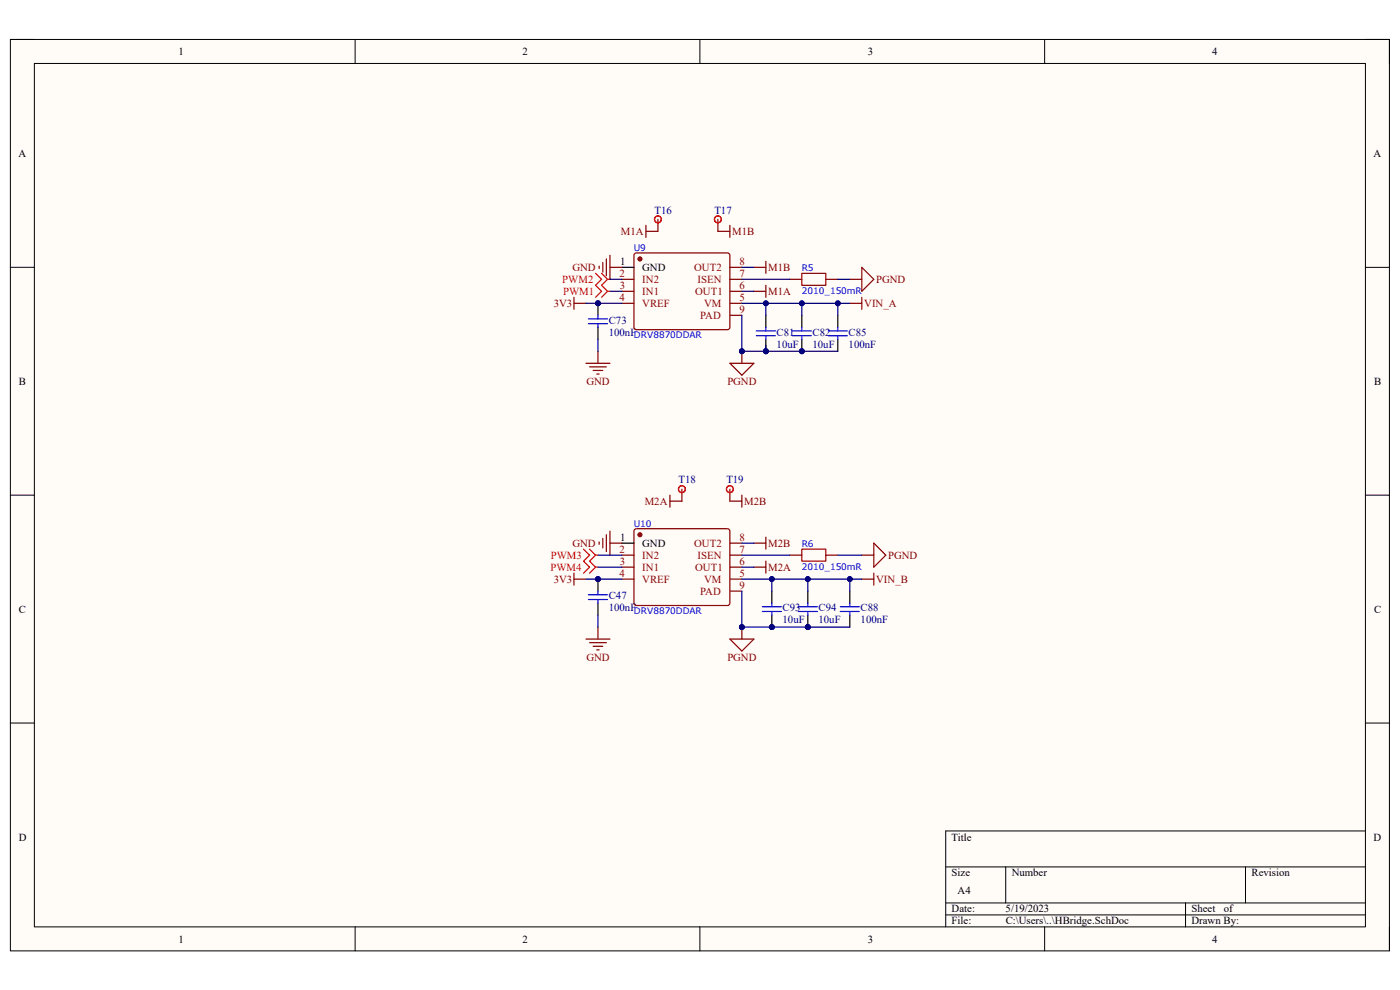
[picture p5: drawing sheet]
<svg xmlns="http://www.w3.org/2000/svg" width="297mm" height="210mm" viewBox="0 0 297 210" stroke-linecap="round" stroke-linejoin="round" font-family="sans-serif">
<path d="M2.2 8.4h292.6v193.3h-292.6z" fill-rule="evenodd" fill="#fffcf8"/>
<path d="M2.2 8.4h292.6v193.3h-292.6z" fill="none" stroke="#000" stroke-width=".21"/>
<path d="M7.3 13.5h282.4v183.1h-282.4z" fill-rule="evenodd" fill="#fffcf8"/>
<g fill="none" stroke="#000" stroke-width=".21">
<path d="M2.2 8.4h5.1M7.3 13.5h282.4v183.1h-282.4zM75.3 8.4v5.1M148.5 8.4v5.1M221.6 8.4v5.1M289.7 8.4h5.1v5.1M2.2 56.7h5.1M289.7 56.7h5.1M2.2 105h5.1M289.7 105.1h5.1M2.2 153.4h5.1M289.7 153.4h5.1"/>
<path d="M289.7 176.3h-89.1v20.3M75.3 196.6v5.1M148.5 196.6v5.1M200.6 183.9h89.1M200.6 191.5h89.1M200.6 194.1h89.1M213.4 183.9v7.6M221.6 196.6v5.1M251.5 191.5v5.1M264.2 183.9v7.6M294.8 196.6v5.1"/>
</g>
<path d="M137 47.8v2.6M137 49.1h2.6M152.3 49.1h2.5M154.8 47.8v2.6" fill="none" stroke="#800000" stroke-width=".25"/>
<path d="M126.3 58l1.3 1.3-1.3 1.2 1.3 1.3-1.3 1.3M127.6 58l1.3 1.3M128.9 59.3l-1.3 1.2 1.3 1.3M128.9 59.3h.5M128.9 61.8l-1.3 1.3M128.9 61.8h.5" fill="none" stroke="#f00" stroke-width=".25"/>
<circle cx="170.1" cy="74.5" r=".51" fill="#000080"/>
<circle cx="170.1" cy="74.5" r=".51" fill="none" stroke="#000080" stroke-width=".21"/>
<path d="M170.1 72v2.5" fill="none" stroke="#000" stroke-width=".25"/>
<circle cx="170.1" cy="74.5" r=".51" fill="#000080"/>
<circle cx="170.1" cy="74.5" r=".51" fill="none" stroke="#000080" stroke-width=".21"/>
<path d="M170.1 66.9v2.5" fill="none" stroke="#000" stroke-width=".25"/>
<path d="M168.1 70.2h4M168.1 71.2h4M170.1 69.4v.8M170.1 71.2v.8" fill="none" stroke="#00f" stroke-width=".25"/>
<circle cx="162.5" cy="74.5" r=".51" fill="#000080"/>
<circle cx="162.5" cy="74.5" r=".51" fill="none" stroke="#000080" stroke-width=".21"/>
<path d="M162.5 72v2.5" fill="none" stroke="#000" stroke-width=".25"/>
<circle cx="162.5" cy="74.5" r=".51" fill="#000080"/>
<circle cx="162.5" cy="74.5" r=".51" fill="none" stroke="#000080" stroke-width=".21"/>
<path d="M162.5 66.9v2.5" fill="none" stroke="#000" stroke-width=".25"/>
<path d="M160.4 70.2h4.1M160.4 71.2h4.1M162.5 69.4v.8M162.5 71.2v.8" fill="none" stroke="#00f" stroke-width=".25"/>
<path d="M127.1 115v.5M127.9 114.2v2M128.6 113.4v3.6M129.4 112.7v5.1M129.4 115.2h2.5M162.5 119v2.6M159.9 120.3h2.6" fill="none" stroke="#800000" stroke-width=".25"/>
<circle cx="171.4" cy="133" r=".51" fill="#000080"/>
<circle cx="171.4" cy="133" r=".51" fill="none" stroke="#000080" stroke-width=".21"/>
<path d="M171.4 130.5v2.5" fill="none" stroke="#000" stroke-width=".25"/>
<circle cx="171.4" cy="133" r=".51" fill="#000080"/>
<circle cx="171.4" cy="133" r=".51" fill="none" stroke="#000080" stroke-width=".21"/>
<path d="M171.4 125.4v2.5" fill="none" stroke="#000" stroke-width=".25"/>
<path d="M169.3 128.7h4.1M169.3 129.7h4.1M171.4 127.9v.8M171.4 129.7v.8" fill="none" stroke="#00f" stroke-width=".25"/>
<circle cx="163.7" cy="133" r=".51" fill="#000080"/>
<circle cx="163.7" cy="133" r=".51" fill="none" stroke="#000080" stroke-width=".21"/>
<path d="M163.7 130.5v2.5" fill="none" stroke="#000" stroke-width=".25"/>
<circle cx="163.7" cy="133" r=".51" fill="#000080"/>
<circle cx="163.7" cy="133" r=".51" fill="none" stroke="#000080" stroke-width=".21"/>
<path d="M163.7 125.4v2.5" fill="none" stroke="#000" stroke-width=".25"/>
<path d="M161.7 128.7h4.1M161.7 129.7h4.1M163.7 127.9v.8M163.7 129.7v.8" fill="none" stroke="#00f" stroke-width=".25"/>
<path d="M154.8 135.6h5.1l-2.5 2.5zM157.4 133v2.6" fill="none" stroke="#800000" stroke-width=".25"/>
<circle cx="157.4" cy="133" r=".51" fill="#000080"/>
<circle cx="157.4" cy="133" r=".51" fill="none" stroke="#000080" stroke-width=".21"/>
<path d="M180.3 125.4v2.5M180.3 130.5v2.5" fill="none" stroke="#000" stroke-width=".25"/>
<path d="M178.3 128.7h4M178.3 129.7h4M180.3 127.9v.8M180.3 129.7v.8" fill="none" stroke="#00f" stroke-width=".25"/>
<circle cx="126.9" cy="64.3" r=".51" fill="#000080"/>
<circle cx="126.9" cy="64.3" r=".51" fill="none" stroke="#000080" stroke-width=".21"/>
<path d="M126.9 64.3v2.6M126.9 69.4v2.6" fill="none" stroke="#000" stroke-width=".25"/>
<circle cx="126.9" cy="64.3" r=".51" fill="#000080"/>
<circle cx="126.9" cy="64.3" r=".51" fill="none" stroke="#000080" stroke-width=".21"/>
<path d="M124.8 67.6h4.1M124.8 68.7h4.1M126.9 66.9v.7M126.9 68.7v.7M175.7 70.2h4.1M175.7 71.2h4.1M177.7 69.4v.8M177.7 71.2v.8" fill="none" stroke="#00f" stroke-width=".25"/>
<path d="M177.7 66.9v2.5M177.7 72v2.5" fill="none" stroke="#000" stroke-width=".25"/>
<path d="M159.9 56.7h2.6M162.5 55.4v2.6M159.9 61.8h2.6M162.5 60.5v2.6M142.1 105v2.6M142.1 106.3h2.6M154.8 106.3h2.6M157.4 105v2.6" fill="none" stroke="#800000" stroke-width=".25"/>
<path d="M139.6 46.5v2.6M152.3 46.5v2.6M144.7 103.8v2.5M154.8 103.8v2.5" fill="none" stroke="#800" stroke-width=".25"/>
<g fill="none" stroke="#f00" stroke-width=".25">
<circle cx="139.6" cy="46.5" r=".73"/>
<circle cx="152.3" cy="46.5" r=".73"/>
<circle cx="144.7" cy="103.8" r=".73"/>
<circle cx="154.8" cy="103.8" r=".73"/>
</g>
<circle cx="135.8" cy="54.9" r=".38" fill="#800"/>
<g fill="none" stroke="#800" stroke-width=".25">
<path d="M134.7 53.7h19.9l.2 .5v15.5l-.5 .2h-19.6l-.2-.5v-15.2z"/>
<circle cx="135.8" cy="54.9" r=".38"/>
</g>
<circle cx="135.8" cy="54.9" r=".38" fill="#800"/>
<g fill="none" stroke="#800" stroke-width=".25">
<path d="M131.9 59.3h2.6M154.8 59.3h2.6M154.8 56.7h2.6M131.9 61.8h2.6M131.9 64.3h2.6M154.8 61.8h2.6M154.8 64.3h2.6M154.8 66.9h2.6"/>
<circle cx="135.8" cy="54.9" r=".38"/>
</g>
<path d="M131.9 56.7h2.6" fill="none" stroke="#000" stroke-width=".25"/>
<path d="M127.1 56.5v.5M127.9 55.7v2M128.6 54.9v3.6M129.4 54.2v5.1M129.4 56.7h2.5M154.8 77.1h5.1l-2.5 2.5zM157.4 74.5v2.6" fill="none" stroke="#800000" stroke-width=".25"/>
<circle cx="157.4" cy="74.5" r=".51" fill="#000080"/>
<circle cx="157.4" cy="74.5" r=".51" fill="none" stroke="#000080" stroke-width=".21"/>
<path d="M121.8 63.1v2.5M121.8 64.3h2.5M124.3 77.1h5.1M125.1 77.8h3.5M125.8 78.6h2.1M126.6 79.3h.5M126.9 74.5v2.6M180.3 64.3h2.5M182.8 63.1v2.5" fill="none" stroke="#800000" stroke-width=".25"/>
<circle cx="135.8" cy="113.4" r=".38" fill="#800"/>
<g fill="none" stroke="#800" stroke-width=".25">
<path d="M134.7 112.2h19.9l.2 .5v15.5l-.5 .2h-19.6l-.2-.5v-15.2z"/>
<circle cx="135.8" cy="113.4" r=".38"/>
</g>
<circle cx="135.8" cy="113.4" r=".38" fill="#800"/>
<g fill="none" stroke="#800" stroke-width=".25">
<path d="M131.9 117.8h2.6M154.8 117.8h2.6M154.8 115.2h2.6M131.9 120.3h2.6M131.9 122.9h2.6M154.8 120.3h2.6M154.8 122.9h2.6M154.8 125.4h2.6"/>
<circle cx="135.8" cy="113.4" r=".38"/>
</g>
<path d="M131.9 115.2h2.6" fill="none" stroke="#000" stroke-width=".25"/>
<path d="M123.8 116.5l1.3 1.3-1.3 1.2 1.3 1.3-1.3 1.3M125.1 116.5l1.2 1.3M126.3 117.8l-1.2 1.2 1.2 1.3M126.3 117.8h.6M126.3 120.3l-1.2 1.3M126.3 120.3h.6" fill="none" stroke="#f00" stroke-width=".25"/>
<path d="M121.8 121.6v2.5M121.8 122.9h2.5" fill="none" stroke="#800000" stroke-width=".25"/>
<circle cx="126.9" cy="122.9" r=".51" fill="#000080"/>
<circle cx="126.9" cy="122.9" r=".51" fill="none" stroke="#000080" stroke-width=".21"/>
<path d="M126.9 122.9v2.5M126.9 127.9v2.6" fill="none" stroke="#000" stroke-width=".25"/>
<circle cx="126.9" cy="122.9" r=".51" fill="#000080"/>
<circle cx="126.9" cy="122.9" r=".51" fill="none" stroke="#000080" stroke-width=".21"/>
<path d="M124.8 126.2h4.1M124.8 127.2h4.1M126.9 125.4v.8M126.9 127.2v.7" fill="none" stroke="#00f" stroke-width=".25"/>
<g fill="none" stroke="#800000" stroke-width=".25">
<path d="M180.3 59.3h2.5M182.8 56.7l2.6 2.6-2.6 2.5zM159.9 115.2h2.6M162.5 114v2.5M182.8 117.8h2.6M185.4 115.2l2.5 2.6-2.5 2.5zM124.3 135.6h5.1M125.1 136.3h3.5M125.8 137.1h2.1M126.6 137.9h.5M126.9 133v2.6M182.8 122.9h2.6"/>
<path d="M185.4 121.6v2.5"/>
</g>
<path d="M170.1 58h5.1v2.5h-5.1zM170.1 116.5h5.1v2.5h-5.1z" fill="none" stroke="#a00000" stroke-width=".25"/>
<path d="M167.6 59.3h2.5M175.2 59.3h2.5M167.6 117.8h2.5M175.2 117.8h2.5" fill="none" stroke="#800" stroke-width=".25"/>
<path d="M129.4 59.3h2.5M157.4 56.7h2.5M124.3 64.3h7.6M129.4 61.8h2.5M157.4 61.8h2.5" fill="none" stroke="#000080" stroke-width=".25"/>
<circle cx="126.9" cy="64.3" r=".51" fill="#000080"/>
<circle cx="126.9" cy="64.3" r=".51" fill="none" stroke="#000080" stroke-width=".21"/>
<path d="M126.9 72v2.5M126.9 117.8h5M124.3 122.9h7.6M126.9 120.3h5" fill="none" stroke="#000080" stroke-width=".25"/>
<circle cx="126.9" cy="122.9" r=".51" fill="#000080"/>
<circle cx="126.9" cy="122.9" r=".51" fill="none" stroke="#000080" stroke-width=".21"/>
<path d="M157.4 115.2h2.5M157.4 120.3h2.5M157.4 125.4v7.6" fill="none" stroke="#000080" stroke-width=".25"/>
<circle cx="157.4" cy="133" r=".51" fill="#000080"/>
<circle cx="157.4" cy="133" r=".51" fill="none" stroke="#000080" stroke-width=".21"/>
<path d="M126.9 130.5v2.5M157.4 133h14" fill="none" stroke="#000080" stroke-width=".25"/>
<circle cx="157.4" cy="133" r=".51" fill="#000080"/>
<circle cx="157.4" cy="133" r=".51" fill="none" stroke="#000080" stroke-width=".21"/>
<circle cx="163.7" cy="133" r=".51" fill="#000080"/>
<circle cx="163.7" cy="133" r=".51" fill="none" stroke="#000080" stroke-width=".21"/>
<circle cx="171.4" cy="133" r=".51" fill="#000080"/>
<circle cx="171.4" cy="133" r=".51" fill="none" stroke="#000080" stroke-width=".21"/>
<path d="M157.4 122.9h6.3" fill="none" stroke="#000080" stroke-width=".25"/>
<circle cx="163.7" cy="122.9" r=".51" fill="#000080"/>
<circle cx="163.7" cy="122.9" r=".51" fill="none" stroke="#000080" stroke-width=".21"/>
<path d="M163.7 125.4v-2.5h7.7v2.5" fill="none" stroke="#000080" stroke-width=".25"/>
<circle cx="163.7" cy="122.9" r=".51" fill="#000080"/>
<circle cx="163.7" cy="122.9" r=".51" fill="none" stroke="#000080" stroke-width=".21"/>
<circle cx="171.4" cy="122.9" r=".51" fill="#000080"/>
<circle cx="171.4" cy="122.9" r=".51" fill="none" stroke="#000080" stroke-width=".21"/>
<path d="M171.4 133h8.9" fill="none" stroke="#000080" stroke-width=".25"/>
<circle cx="171.4" cy="133" r=".51" fill="#000080"/>
<circle cx="171.4" cy="133" r=".51" fill="none" stroke="#000080" stroke-width=".21"/>
<path d="M180.3 122.9v2.5" fill="none" stroke="#000080" stroke-width=".25"/>
<circle cx="180.3" cy="122.9" r=".51" fill="#000080"/>
<circle cx="180.3" cy="122.9" r=".51" fill="none" stroke="#000080" stroke-width=".21"/>
<path d="M157.4 66.9v7.6" fill="none" stroke="#000080" stroke-width=".25"/>
<circle cx="157.4" cy="74.5" r=".51" fill="#000080"/>
<circle cx="157.4" cy="74.5" r=".51" fill="none" stroke="#000080" stroke-width=".21"/>
<path d="M162.5 73.2v1.3" fill="none" stroke="#000080" stroke-width=".25"/>
<circle cx="162.5" cy="74.5" r=".51" fill="#000080"/>
<circle cx="162.5" cy="74.5" r=".51" fill="none" stroke="#000080" stroke-width=".21"/>
<path d="M162.5 64.3v2.6" fill="none" stroke="#000080" stroke-width=".25"/>
<circle cx="162.5" cy="64.3" r=".51" fill="#000080"/>
<circle cx="162.5" cy="64.3" r=".51" fill="none" stroke="#000080" stroke-width=".21"/>
<path d="M170.1 64.3v2.6" fill="none" stroke="#000080" stroke-width=".25"/>
<circle cx="170.1" cy="64.3" r=".51" fill="#000080"/>
<circle cx="170.1" cy="64.3" r=".51" fill="none" stroke="#000080" stroke-width=".21"/>
<path d="M177.7 64.3v2.6" fill="none" stroke="#000080" stroke-width=".25"/>
<circle cx="177.7" cy="64.3" r=".51" fill="#000080"/>
<circle cx="177.7" cy="64.3" r=".51" fill="none" stroke="#000080" stroke-width=".21"/>
<path d="M157.4 74.5h20.3" fill="none" stroke="#000080" stroke-width=".25"/>
<circle cx="170.1" cy="74.5" r=".51" fill="#000080"/>
<circle cx="170.1" cy="74.5" r=".51" fill="none" stroke="#000080" stroke-width=".21"/>
<circle cx="162.5" cy="74.5" r=".51" fill="#000080"/>
<circle cx="162.5" cy="74.5" r=".51" fill="none" stroke="#000080" stroke-width=".21"/>
<circle cx="157.4" cy="74.5" r=".51" fill="#000080"/>
<circle cx="157.4" cy="74.5" r=".51" fill="none" stroke="#000080" stroke-width=".21"/>
<path d="M157.4 64.3h22.9" fill="none" stroke="#000080" stroke-width=".25"/>
<circle cx="162.5" cy="64.3" r=".51" fill="#000080"/>
<circle cx="162.5" cy="64.3" r=".51" fill="none" stroke="#000080" stroke-width=".21"/>
<circle cx="170.1" cy="64.3" r=".51" fill="#000080"/>
<circle cx="170.1" cy="64.3" r=".51" fill="none" stroke="#000080" stroke-width=".21"/>
<circle cx="177.7" cy="64.3" r=".51" fill="#000080"/>
<circle cx="177.7" cy="64.3" r=".51" fill="none" stroke="#000080" stroke-width=".21"/>
<path d="M171.4 122.9h11.4" fill="none" stroke="#000080" stroke-width=".25"/>
<circle cx="171.4" cy="122.9" r=".51" fill="#000080"/>
<circle cx="171.4" cy="122.9" r=".51" fill="none" stroke="#000080" stroke-width=".21"/>
<circle cx="180.3" cy="122.9" r=".51" fill="#000080"/>
<circle cx="180.3" cy="122.9" r=".51" fill="none" stroke="#000080" stroke-width=".21"/>
<path d="M157.4 59.3h10.2M177.7 59.3h2.6M157.4 117.8h10.2M177.7 117.8h5.1" fill="none" stroke="#000080" stroke-width=".25"/>
<g font-size="2.3">
<text x="37.9" y="11.7">1</text>
<text x="110.9" y="11.7">2</text>
<text x="184.1" y="11.7">3</text>
<text x="257.1" y="11.7">4</text>
<text x="3.9" y="33.3">A</text>
<text x="291.4" y="33.3">A</text>
<text x="131.6" y="56.2">1</text>
<text x="136.3" y="57.4">GND</text>
<text x="4" y="81.6">B</text>
<text x="291.5" y="81.6">B</text>
<text x="131.6" y="114.7">1</text>
<text x="136.3" y="116">GND</text>
<text x="4" y="130">C</text>
<text x="291.5" y="130">C</text>
<text x="4" y="178.3">D</text>
<text x="201.9" y="178.3">Title</text>
<text x="291.4" y="178.3">D</text>
<text x="201.9" y="185.9">Size</text>
<text x="214.6" y="185.9">Number</text>
<text x="265.5" y="185.9">Revision</text>
<text x="203.2" y="189.7">A4</text>
<text x="201.9" y="193.5">Date:</text>
<text x="201.9" y="196.1">File:</text>
<text x="213.3" y="193.5">5/19/2023</text>
<text x="213.4" y="196.1">C:\Users\..\HBridge.SchDoc</text>
<text x="252.8" y="193.5">Sheet</text>
<text x="252.8" y="196.1">Drawn By:</text>
<text x="259.6" y="193.5">of</text>
<text x="37.9" y="199.9">1</text>
<text x="110.9" y="199.9">2</text>
<text x="184.1" y="199.9">3</text>
<text x="257.1" y="199.9">4</text>
</g>
<g font-size="2.3" fill="#000080">
<text x="138.9" y="45.3">T16</text>
<text x="151.6" y="45.3">T17</text>
<text x="129.2" y="68.7">C73</text>
<text x="129.2" y="71.2">100nF</text>
<text x="164.8" y="71.2">C81</text>
<text x="172.4" y="71.2">C82</text>
<text x="180" y="71.2">C85</text>
<text x="164.8" y="73.7">10uF</text>
<text x="172.4" y="73.7">10uF</text>
<text x="180" y="73.7">100nF</text>
<text x="143.9" y="102.5">T18</text>
<text x="154.1" y="102.5">T19</text>
<text x="129.2" y="127.2">C47</text>
<text x="129.2" y="129.7">100nF</text>
<text x="166" y="129.7">C93</text>
<text x="173.7" y="129.7">C94</text>
<text x="182.6" y="129.7">C88</text>
<text x="166" y="132.2">10uF</text>
<text x="173.7" y="132.2">10uF</text>
<text x="182.6" y="132.2">100nF</text>
</g>
<g font-size="2.3" fill="#800000">
<text x="131.7" y="49.8">M1A</text>
<text x="155.4" y="49.8">M1B</text>
<text x="121.5" y="57.4">GND</text>
<text x="163" y="57.4">M1B</text>
<text x="185.9" y="60">PGND</text>
<text x="117.5" y="65.1">3V3</text>
<text x="163" y="62.6">M1A</text>
<text x="183.3" y="65.1">VIN_A</text>
<text x="124.4" y="81.6">GND</text>
<text x="154.3" y="81.6">PGND</text>
<text x="136.8" y="107.1">M2A</text>
<text x="157.9" y="107.1">M2B</text>
<text x="121.5" y="116">GND</text>
<text x="163" y="116">M2B</text>
<text x="188.4" y="118.5">PGND</text>
<text x="117.5" y="123.6">3V3</text>
<text x="163" y="121.1">M2A</text>
<text x="185.9" y="123.6">VIN_B</text>
<text x="124.4" y="140.1">GND</text>
<text x="154.3" y="140.1">PGND</text>
</g>
<g font-size="2.3" fill="#f00">
<text x="119.3" y="60">PWM2</text>
<text x="119.5" y="62.6">PWM1</text>
<text x="116.8" y="118.5">PWM3</text>
<text x="116.8" y="121.1">PWM4</text>
</g>
<g font-size="2.3" fill="#800">
<text x="131.4" y="58.7">2</text>
<text x="136.3" y="60">IN2</text>
<text x="147.3" y="57.4">OUT2</text>
<text x="148" y="60">ISEN</text>
<text x="156.9" y="58.7">7</text>
<text x="156.9" y="56.2">8</text>
<text x="131.4" y="63.8">4</text>
<text x="131.5" y="61.3">3</text>
<text x="136.3" y="62.6">IN1</text>
<text x="136.3" y="65.1">VREF</text>
<text x="147.5" y="62.6">OUT1</text>
<text x="149.4" y="65.1">VM</text>
<text x="156.9" y="63.8">5</text>
<text x="156.9" y="61.3">6</text>
<text x="148.5" y="67.6">PAD</text>
<text x="156.9" y="66.4">9</text>
<text x="131.4" y="117.3">2</text>
<text x="131.5" y="119.8">3</text>
<text x="136.3" y="118.5">IN2</text>
<text x="147.3" y="116">OUT2</text>
<text x="148" y="118.5">ISEN</text>
<text x="156.9" y="119.8">6</text>
<text x="156.9" y="117.3">7</text>
<text x="156.9" y="114.7">8</text>
<text x="131.4" y="122.3">4</text>
<text x="136.3" y="121.1">IN1</text>
<text x="136.3" y="123.6">VREF</text>
<text x="147.5" y="121.1">OUT1</text>
<text x="149.4" y="123.6">VM</text>
<text x="156.9" y="122.3">5</text>
<text x="156.9" y="124.9">9</text>
<text x="148.5" y="126.2">PAD</text>
</g>
<g font-size="1.9" fill="#00f">
<text x="134.5" y="53.3">U9</text>
<text x="170.1" y="57.6">R5</text>
<text x="170.1" y="62.4">2010_150mR</text>
<text x="134.5" y="71.8">DRV8870DDAR</text>
<text x="134.5" y="111.8">U10</text>
<text x="170.1" y="116.1">R6</text>
<text x="170.1" y="120.9">2010_150mR</text>
<text x="134.5" y="130.3">DRV8870DDAR</text>
</g>
</svg>
